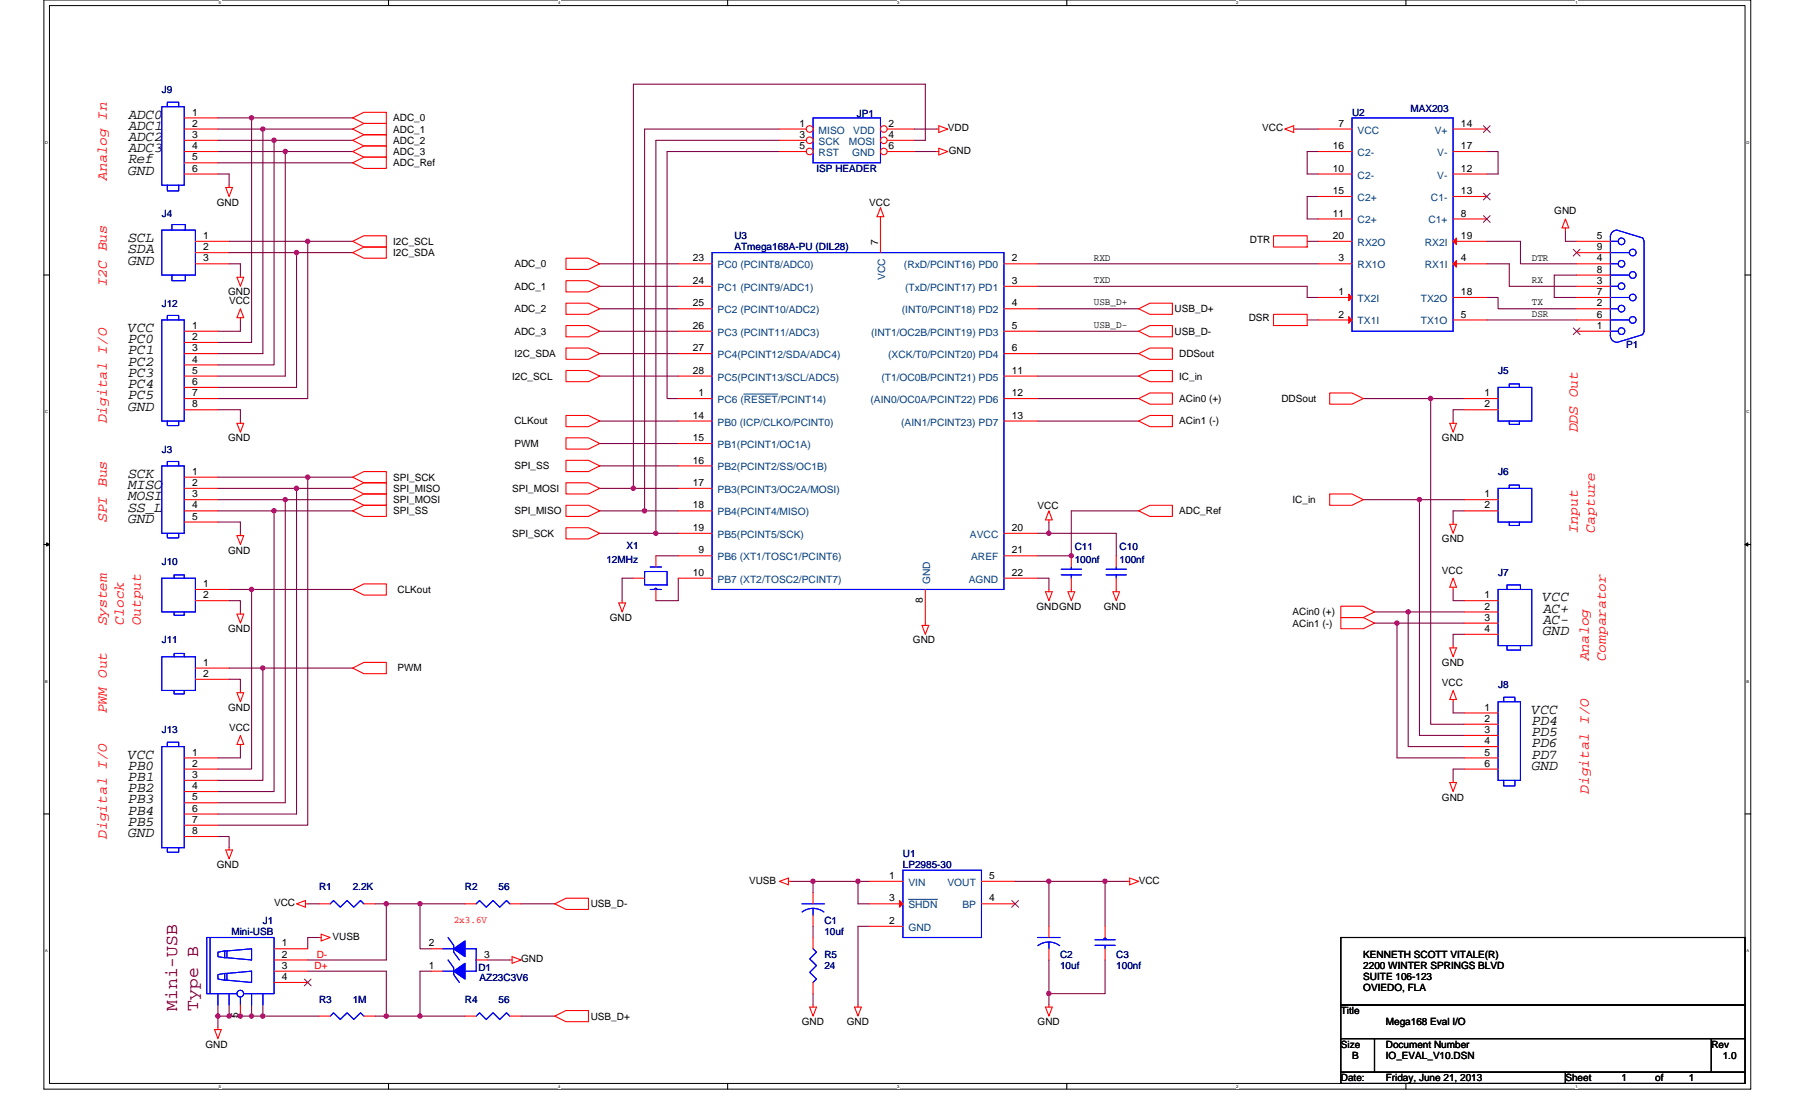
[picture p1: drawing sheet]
<svg xmlns="http://www.w3.org/2000/svg" width="356mm" height="216mm" viewBox="0 0 356 216" stroke-linecap="round" stroke-linejoin="round" font-family="sans-serif">
<path d="M8.6 0h335.9v214.4h-335.9zM9.7 1.1h333.7v212.1h-333.7z" fill="none" stroke="#000" stroke-width=".2"/>
<g fill="#fff">
<path d="M43.1 .1h.4v.9h-.4z"/>
<path d="M43.1 213.3h.4v.9h-.4z"/>
</g>
<path d="M76.5 0v1.1M76.5 213.2v1.1" fill="none" stroke="#000" stroke-width=".21"/>
<g fill="#fff">
<path d="M109.8 .1h.5v.9h-.5z"/>
<path d="M109.8 213.3h.5v.9h-.5z"/>
</g>
<path d="M143.2 0v1.1M143.2 213.2v1.1" fill="none" stroke="#000" stroke-width=".21"/>
<g fill="#fff">
<path d="M176.6 .1h.4v.9h-.4z"/>
<path d="M176.6 213.3h.4v.9h-.4z"/>
</g>
<path d="M209.9 0v1.1M209.9 213.2v1.1" fill="none" stroke="#000" stroke-width=".21"/>
<g fill="#fff">
<path d="M243.3 .1h.4v.9h-.4z"/>
<path d="M243.3 213.3h.4v.9h-.4z"/>
</g>
<path d="M276.7 0v1.1M276.7 213.2v1.1" fill="none" stroke="#000" stroke-width=".21"/>
<g fill="#fff">
<path d="M310 .1h.5v.9h-.5z"/>
<path d="M310 213.3h.5v.9h-.5z"/>
<path d="M8.9 27.6h.6v.9h-.6z"/>
<path d="M343.7 27.6h.6v.9h-.6z"/>
<path d="M8.9 80.6h.6v.9h-.6z"/>
<path d="M343.7 80.6h.6v.9h-.6z"/>
</g>
<path d="M8.6 54.1h1.1M343.4 54.1h1.1" fill="none" stroke="#000" stroke-width=".21"/>
<g fill="#fff">
<path d="M8.9 133.7h.5v.9h-.5z"/>
<path d="M343.7 133.7h.5v.9h-.5z"/>
</g>
<path d="M8.6 107.2h1.1M343.4 107.2h1.1" fill="none" stroke="#000" stroke-width=".21"/>
<path d="M9.2 106.8l.5 .4-.5 .3zM343.4 107.2l.6-.4v.7z" fill="#000" stroke="#000" stroke-width=".2"/>
<g fill="#fff">
<path d="M8.9 186.7h.5v.9h-.5z"/>
<path d="M343.7 186.7h.5v.9h-.5z"/>
</g>
<path d="M8.6 160.2h1.1M343.4 160.2h1.1M263.9 184.5h79.5v13.3h-79.5zM263.9 197.8h79.5v6.6h-79.5zM263.9 204.4h6.6v6.6h-6.6zM263.9 211h44.2v2.2h-44.2zM270.5 204.4h66.3v6.6h-66.3zM308.1 211h35.3v2.2h-35.3zM336.8 204.4h6.6v6.6h-6.6z" fill="none" stroke="#000" stroke-width=".21"/>
<g fill="none" stroke="#800040" stroke-width=".21">
<path d="M42.9 23.2h6.6M42.9 27.6h11M42.9 34.2h2.2v2.2M42.9 32h26.5M42.9 29.8h13.2M42.9 25.4h8.8M49.5 23.2v44.2h-6.6M49.5 23.2h19.9M51.7 25.4v44.2h-8.8M51.7 25.4h17.7M53.9 27.6v44.2h-11M53.9 27.6h15.5"/>
<path d="M56.1 29.8h13.3M56.1 29.8v44.2h-13.2M153.4 25.4h-26.5v75.1M153.4 29.8h-22.1v48.6h2.2M153.4 27.6h-24.3v77.4M179.9 25.4h4.4M179.9 29.8h4.4M179.9 27.6h2.2v-11h-57.4v79.5M255 25.4h4.4M259.4 38.7h-2.2v4.4h2.2M259.4 29.8h-2.2v4.4h2.2M292.6 29.8h2.2v4.4h-2.2"/>
<path d="M45.1 49.7h13.3M45.1 47.5h15.5M45.1 51.9h2.2v2.2M60.6 47.5v30.9h-17.7M60.6 47.5h8.8M69.4 49.7h-11v26.5h-15.5M118 51.9h15.5M118 56.3h15.5M204.2 51.9h55.2M204.2 56.3h53v2.2h2.2M257.2 47.5h2.2M292.6 47.5h6.6v4.4h11.1"/>
<path d="M292.6 58.5h2.2v2.3h15.5M292.6 51.9h4.4v4.4h13.3M308.1 45.3v2.2h2.2M310.3 54.1h-4.4v4.4h4.4M47.3 63v2.2h-4.4M118 69.6h15.5M118 74h15.5M118 60.8h15.5M118 65.2h15.5M204.2 65.2h19.9M204.2 60.8h19.9M204.2 74h19.9"/>
<path d="M204.2 78.4h19.9M204.2 69.6h19.9M257.2 63h2.2M268.3 78.4h13.2M281.5 78.4h6.7M281.5 78.4v64.1h6.7M292.6 63h17.7M42.9 98.3h13.2M42.9 96.1h15.5M42.9 93.9h17.7M42.9 80.6h4.4v2.3M56.1 98.3v59.7h-13.2"/>
<path d="M56.1 98.3h13.3M58.4 96.1v64.1h-15.5M58.4 96.1h11M60.6 93.9v68.5h-17.7M60.6 93.9h8.8M118 87.3h15.5M118 96.1h6.7M118 91.7h15.5M118 82.9h15.5M124.7 96.1h8.8M204.2 82.9h19.9M268.3 98.3h11"/>
<path d="M279.3 98.3v46.4h8.9M279.3 98.3h8.9M288.2 80.6h-2.2v2.3M42.9 100.5h11M42.9 102.7h4.4v2.3M45.1 116h4.4v35.4h-6.6M45.1 118.2h2.2v2.2M49.5 116h19.9M53.9 100.5v55.3h-11M53.9 100.5h15.5M118 100.5h8.9M118 105h11.1"/>
<path d="M124.7 113.8h-2.3v4.4M126.9 100.5h6.6M129.1 109.4h4.4M129.1 105h4.4M133.5 113.8v4.4h-4.4M204.2 113.8h2.2v2.2M204.2 105h2.2M206.4 105h13.3v4.4M206.4 102.7v2.3M224.1 100.5h-13.3v8.9h-6.6M286 116v2.2h2.2M288.2 100.5h-2.2v2.2"/>
<path d="M45.1 131.5h6.6v22.1h-8.8M45.1 133.7h2.2v2.2M51.7 131.5h17.7M270.5 120.4h6.6M270.5 122.6h4.4v26.6h13.3M274.9 122.6h13.3M277.1 120.4h11.1M277.1 120.4v26.5h11.1M286 138.1v2.2h2.2M288.2 124.8h-2.2v2.3M47.3 146.9v2.3h-4.4M288.2 151.4h-2.2v2.2"/>
<path d="M42.9 164.6h2.2v2.2M60.6 177.9h2.2M73.8 177.9h2.2M76 177.9h6.7M76 177.9v11h-15.4M82.7 177.9h8.8M82.7 177.9v8.8h2.2M102.6 177.9h6.6M155.6 173.5h4.4v2.2M160 173.5h8.8M168.8 173.5h2.2M168.8 173.5v4.4h2.2"/>
<path d="M199.8 173.5h6.6M206.4 173.5h11.1M206.4 173.5v8.8M217.5 173.5h4.4M217.5 173.5v8.8M42.9 197.8v2.2M42.9 200h2.2M42.9 200v2.2M45.1 197.8v2.2M45.1 200h4.4M49.5 200h2.2M49.5 197.8v2.2"/>
<path d="M51.7 197.8v2.2M51.7 200h11.1M60.6 191.1h15.4v8.9M62.8 184.5h-2.2v2.2M73.8 200h2.2M76 200h6.7M82.7 200h8.8M84.9 191.1h-2.2v8.9M95.9 188.9h4.4M102.6 200h6.6M160 195.6v2.2M160 182.3v2.2"/>
<path d="M171 182.3h-2.2v15.5M206.4 195.6v2.2M206.4 188.9v6.7M217.5 188.9v6.7h-11.1"/>
</g>
<g fill="#f0f" stroke="#f0f" stroke-width=".21">
<circle cx="206.4" cy="105" r=".43"/>
<circle cx="217.4" cy="173.4" r=".43"/>
<circle cx="206.4" cy="173.4" r=".43"/>
<circle cx="206.4" cy="195.5" r=".43"/>
<circle cx="49.5" cy="200" r=".43"/>
<circle cx="76" cy="177.9" r=".43"/>
<circle cx="168.8" cy="173.4" r=".43"/>
<circle cx="160" cy="173.4" r=".43"/>
<circle cx="82.6" cy="200" r=".43"/>
<circle cx="42.9" cy="200" r=".43"/>
<circle cx="47.3" cy="200" r=".43"/>
<circle cx="82.6" cy="177.9" r=".43"/>
<circle cx="45.1" cy="200" r=".43"/>
<circle cx="51.7" cy="200" r=".43"/>
<circle cx="76" cy="200" r=".43"/>
<circle cx="210.8" cy="109.4" r=".43"/>
<circle cx="274.9" cy="122.6" r=".43"/>
<circle cx="281.5" cy="78.4" r=".43"/>
<circle cx="279.3" cy="98.3" r=".43"/>
<circle cx="277.1" cy="120.4" r=".43"/>
<circle cx="49.5" cy="116" r=".43"/>
<circle cx="51.7" cy="131.5" r=".43"/>
<circle cx="49.5" cy="23.2" r=".43"/>
<circle cx="53.9" cy="27.6" r=".43"/>
<circle cx="56.1" cy="29.8" r=".43"/>
<circle cx="51.7" cy="25.4" r=".43"/>
<circle cx="58.3" cy="49.7" r=".43"/>
<circle cx="60.6" cy="47.5" r=".43"/>
<circle cx="53.9" cy="100.5" r=".43"/>
<circle cx="56.1" cy="98.3" r=".43"/>
<circle cx="58.3" cy="96.1" r=".43"/>
<circle cx="60.5" cy="93.9" r=".43"/>
<circle cx="129" cy="105" r=".43"/>
<circle cx="126.8" cy="100.5" r=".43"/>
<circle cx="124.6" cy="96.1" r=".43"/>
</g>
<g fill="none" stroke="#f00" stroke-width=".21">
<path d="M36.3 23.2h6.6M36.3 25.4h6.6M36.3 27.6h6.6M36.3 29.8h6.6M36.3 32h6.6M36.3 34.2h6.6M44.4 36.9h1.4l-.7 1.8zM45.1 36.4v.5M69.4 23.2l2.2-1.1h4.4v2.2h-4.4zM69.4 25.4l2.2-1.1h4.4v2.2h-4.4zM69.4 27.6l2.2-1.1h4.4v2.2h-4.4zM69.4 29.8l2.2-1.1h4.4v2.2h-4.4z"/>
<path d="M69.4 32l2.2-1.1h4.4v2.2h-4.4zM184.3 25.4h.4M184.3 29.8h.4M184.7 24.7l1.8 .7-1.8 .7zM184.7 29.2l1.8 .6-1.8 .7zM252.8 25.4l1.8-.7v1.4zM254.6 25.4h.4M259.4 25.4h6.7M259.4 38.7h6.7M259.4 34.2h6.7M259.4 29.8h6.7M286 38.7h6.6"/>
<path d="M286 34.2h6.6M286 29.8h6.6M286 25.4h6.6M38.5 47.5h6.6M38.5 49.7h6.6M38.5 51.9h6.6M46.6 54.6h1.4l-.7 1.7zM47.3 54.1v.5M69.4 47.5l2.2-1.1h4.4v2.2h-4.4zM69.4 49.7l2.2-1.1h4.4v2.2h-4.4zM111.4 50.8h4.4l2.2 1.1-2.2 1.1h-4.4zM111.4 55.2h4.4l2.2 1.1-2.2 1.1h-4.4z"/>
<path d="M111.4 59.7h4.4l2.2 1.1-2.2 1.1h-4.4zM133.5 51.9h6.6M133.5 56.3h6.6M173.3 40.9l.6 1.8h-1.3zM173.3 42.7v7M197.6 51.9h6.6M197.6 56.3h6.6M250.6 46.4h6.6v2.2h-6.6zM259.4 58.5h6.7M259.4 51.9h6.7M259.4 47.5h6.7M259.4 43.1h6.7"/>
<path d="M286 58.5h6.6M286 51.9h6.6M286 47.5h6.6M286 43.1h6.6M308.1 44.9v.4M308.1 43.1l.6 1.8h-1.3zM310.3 47.5h6.6M310.3 49.7h6.6M310.3 51.9h6.6M310.3 54.1h6.6M310.3 56.3h6.6M310.3 58.5h6.6"/>
<path d="M36.3 65.2h6.6M36.3 67.4h6.6M36.3 69.6h6.6M36.3 71.8h6.6M36.3 74h6.6M36.3 76.2h6.6M36.3 78.4h6.6M47.3 62.5v.5M47.3 60.8l.7 1.7h-1.4zM111.4 72.9h4.4l2.2 1.1-2.2 1.1h-4.4zM111.4 68.5h4.4l2.2 1.1-2.2 1.1h-4.4zM111.4 64.1h4.4l2.2 1.1-2.2 1.1h-4.4z"/>
<path d="M133.5 78.4h6.6M133.5 60.8h6.6M133.5 65.2h6.6M133.5 69.6h6.6M133.5 74h6.6M197.6 60.8h6.6M197.6 65.2h6.6M197.6 69.6h6.6M197.6 74h6.6M197.6 78.4h6.6M224.1 60.8l2.2-1.1h4.4v2.2h-4.4zM224.1 65.2l2.2-1.1h4.4v2.2h-4.4z"/>
<path d="M224.1 74l2.2-1.1h4.4v2.2h-4.4zM224.1 78.4l2.2-1.1h4.4v2.2h-4.4zM224.1 69.6l2.2-1.1h4.4v2.2h-4.4zM250.6 61.9h6.6v2.2h-6.6zM259.4 63h6.7M261.7 77.3h4.4l2.2 1.1-2.2 1.1h-4.4zM286 63h6.6M310.3 60.8h6.6M310.3 63h6.6M310.3 65.2h6.6M36.3 80.6h6.6M36.3 93.9h6.6"/>
<path d="M36.3 96.1h6.6M36.3 98.3h6.6M46.6 83.3h1.4l-.7 1.8zM47.3 82.9v.4M69.4 93.9l2.2-1.1h4.4v2.2h-4.4zM69.4 98.3l2.2-1.1h4.4v2.2h-4.4zM69.4 96.1l2.2-1.1h4.4v2.2h-4.4zM111.4 95h4.4l2.2 1.1-2.2 1.1h-4.4zM111.4 90.6h4.4l2.2 1.1-2.2 1.1h-4.4zM111.4 99.4h4.4l2.2 1.1-2.2 1.1h-4.4zM111.4 86.2h4.4l2.2 1.1-2.2 1.1h-4.4zM111.4 81.8h4.4l2.2 1.1-2.2 1.1h-4.4z"/>
<path d="M133.5 82.9h6.6M133.5 87.3h6.6M133.5 91.7h6.6M133.5 96.1h6.6M197.6 82.9h6.6M224.1 82.9l2.2-1.1h4.4v2.2h-4.4zM261.7 97.2h4.4l2.2 1.1-2.2 1.1h-4.4zM285.3 83.3h1.3l-.6 1.8zM286 82.9v.4M288.2 98.3h6.6M36.3 100.5h6.6M36.3 102.7h6.6"/>
<path d="M38.5 116h6.6M38.5 118.2h6.6M46.6 105.4h1.4l-.7 1.8zM47.3 105v.4M69.4 100.5l2.2-1.1h4.4v2.2h-4.4zM69.4 116l2.2-1.1h4.4v2.2h-4.4zM111.4 103.9h4.4l2.2 1.1-2.2 1.1h-4.4zM121.8 118.7h1.3l-.7 1.7zM122.4 118.2v.5M124.7 113.8h2.2M129.1 116v2.2M129.1 109.4v2.2"/>
<path d="M133.5 109.4h6.6M133.5 113.8h6.6M133.5 100.5h6.6M133.5 105h6.6M182.1 116v7.1M197.6 105h6.6M197.6 109.4h6.6M197.6 113.8h6.6M205.7 116.5h1.4l-.7 1.7zM206.4 116v.5M206.4 102.3v.4M206.4 100.5l.7 1.8h-1.4z"/>
<path d="M210.2 116.5h1.3l-.7 1.7zM210.8 116v.5M219 116.5h1.3l-.6 1.7zM219.7 113.8v2.7M219.7 109.4v2.2M224.1 100.5l2.2-1.1h4.4v2.2h-4.4zM263.9 119.3h4.4l2.2 1.1-2.2 1.1h-4.4zM285.3 103.2h1.3l-.6 1.8zM286 113.8l.6 1.8h-1.3zM286 115.6v.4M286 102.7v.5M288.2 100.5h6.6"/>
<path d="M288.2 118.2h6.6M38.5 131.5h6.6M38.5 133.7h6.6M46.6 120.9h1.4l-.7 1.7zM46.6 136.3h1.4l-.7 1.8zM47.3 120.4v.5M47.3 135.9v.4M69.4 131.5l2.2-1.1h4.4v2.2h-4.4zM181.4 123.1h1.4l-.7 1.7zM263.9 121.5h4.4l2.2 1.1-2.2 1.1h-4.4zM285.3 127.5h1.3l-.6 1.8zM286 135.9l.6 1.8h-1.3z"/>
<path d="M286 137.7v.4M286 127.1v.4M288.2 120.4h6.6M288.2 122.6h6.6M288.2 124.8h6.6M36.3 149.2h6.6M36.3 151.4h6.6M36.3 153.6h6.6M36.3 155.8h6.6M36.3 158h6.6M47.3 146.5v.4M47.3 144.7l.7 1.8h-1.4z"/>
<path d="M285.3 154h1.3l-.6 1.8zM286 153.6v.4M288.2 140.3h6.6M288.2 142.5h6.6M288.2 144.7h6.6M288.2 146.9h6.6M288.2 149.2h6.6M288.2 151.4h6.6M36.3 160.2h6.6M36.3 162.4h6.6M36.3 164.6h6.6M44.4 167.3h1.4l-.7 1.7z"/>
<path d="M45.1 166.8v.5M58.4 177.9l1.7-.7v1.3zM60.1 177.9h.5M62.8 177.9h2.2M71.6 177.9h2.2M91.5 177.9h2.2M100.3 177.9h2.3M109.2 177.9l2.2-1.1h4.4v2.2h-4.4zM153.4 173.5l1.8-.7v1.3zM155.2 173.5h.4M160 175.7v2.2M171 173.5h6.7"/>
<path d="M171 177.9h6.7M193.1 177.9h6.7M193.1 173.5h6.7M221.9 173.5h.4M222.3 172.8l1.8 .7-1.8 .6zM47.3 197.8v2.2M53.9 186.7h6.7M53.9 188.9h6.7M53.9 191.1h6.7M53.9 193.4h6.7M62.8 200h2.2M62.8 184.5h.4"/>
<path d="M63.2 183.9l1.8 .6-1.8 .7zM71.6 200h2.2M84.9 191.1h2.2M84.9 186.7h2.2M91.5 200h2.2M93.7 188.9h2.2M100.3 200h2.3M100.3 188.9h.5M100.8 188.3l1.8 .6-1.8 .7zM109.2 200l2.2-1.1h4.4v2.2h-4.4zM159.3 198.2h1.4l-.7 1.8zM160 197.8v.4"/>
<path d="M160 184.5v2.2M160 193.4v2.2M160 180.1v2.2M168.2 198.2h1.3l-.7 1.8zM168.8 197.8v.4M171 182.3h6.7M205.7 198.2h1.4l-.7 1.8zM206.4 197.8v.4M206.4 182.3v2.2M206.4 186.7v2.2M217.5 182.3v2.2M217.5 186.7v2.2"/>
<path d="M42.2 202.6h1.3l-.6 1.8zM42.9 202.2v.4"/>
</g>
<g fill="none" stroke="#00f" stroke-width=".21">
<path d="M31.8 21h4.5v15.4h-4.5zM32.9 36.4v1.2h2.3v-1.2M32.9 21v-.9h2.3v.9M160 23.2h13.3v8.8h-13.3zM266.1 23.2h19.9v42h-19.9zM31.8 45.3h6.7v8.8h-6.7zM33.8 45.3v-1.1h2.7v1.1h-.2M34 54.1h-.2v1.1h2.7v-1.1M140.1 49.7h57.5v66.3h-57.5zM316.9 46.6a1.29 1.29 0 0 1 1.3-1.3l5.1 1.5M316.9 49.7h3.8M316.9 54.1h3.8"/>
<path d="M316.9 58.5h3.8M316.9 47.5h1.6M316.9 51.9h1.6M316.9 56.3h1.6M316.9 46.6v19.5M323.2 46.9l.3 .6v17.7l-.3 .6M31.8 63h4.5v19.9h-4.5zM32.9 63v-.9h2.3v.9M316.9 63h3.8M316.9 60.8h1.6M316.9 65.2h1.6M316.9 66v.1a1.31 1.31 0 0 0 1.3 1.3"/>
<path d="M323.3 65.8l-5.1 1.6M31.8 91.7h4.5v13.3h-4.5zM32.9 82.9v.9h2.3v-.9M32.9 91.7v-.9h2.3v.9M294.8 96.1h6.6v6.6h-6.6zM297 96.1v-.6h2v.6M31.8 113.8h6.7v6.6h-6.7zM32.9 105v.9h2.3v-.9M34.3 113.8v-.7h2v.7M126.9 112.5h4.4v2.6h-4.4zM128 116h2.2M128 111.6h2.2"/>
<path d="M128.8 116l.3-.2 .2 .2M217.7 113.1h4M217.7 112h4M219.7 111.6v.4M219.7 113.1v.7M294.8 116h6.6v11.1h-6.6zM296.6 116v-.9h2.6v.9M297 102.7v.7h2v-.7M31.8 129.3h6.7v6.6h-6.7zM34.3 129.3v-.7h2v.7M34.3 120.4v.7h2v-.7M34.3 135.9v.7h2v-.7"/>
<path d="M294.8 138.1h4.4v15.5h-4.4zM295.9 138.1v-.9h2.2v.9M296.6 127.1v.9h2.6v-.9M31.8 146.9h4.5v19.9h-4.5zM32.9 146.9v-.8h2.3v.8M295.9 153.6v1.1h2.2v-1.1M32.9 166.8v.9h2.3v-.9M65 177.9l.6-.7 1.4 1.3 1.3-1.3 1.3 1.3 1.4-1.3 .6 .7M93.7 177.9l.7-.7 1.3 1.3 1.3-1.3 1.3 1.3 1.4-1.3 .6 .7M157.8 177.9h4.4M157.8 179.5a3.6 3.6 0 0 1 4.3 0M160 178.8v1.3"/>
<path d="M177.7 171.3h15.4v13.2h-15.4zM41.3 184.5v11.1M42.9 195.6v2.2M44.2 191.6l-1.3 .2v.9l1.3 .2M44.2 187.2l-1.3 .2v.9l1.3 .2M44.7 187.2l4.8-.5v2.2l-4.8-.4zM44.7 191.6l4.8-.5v2.3l-4.8-.5zM44.7 187.2h-.5v1.3h.5M44.7 191.6h-.5v1.3h.5M45.1 195.6v2.2M46.6 195.6h-5.9v-11.1h13.2v11.1h-5.9M47.3 196.2v1.6"/>
<path d="M49.5 195.6v2.2M51.7 195.6v2.2M65 200l.6-.7 1.4 1.3 1.3-1.3 1.3 1.3 1.4-1.3 .6 .7M87.1 191.1h2.2M87.1 186.7h2.2M88.2 188.9l1.1 1.6v1.3l1.1 1.6M88.2 184.5l1.1 1.6v1.3l1.1 1.5M91.5 186.7h2.2v4.4h-2.2M93.7 200l.7-.7 1.3 1.3 1.3-1.3 1.3 1.3 1.4-1.3 .6 .7M160 186.7l.7 .7-1.4 1.3 1.4 1.3-1.4 1.4 1.4 1.3-.7 .7M204.2 184.5h4.4M204.2 186.1a3.6 3.6 0 0 1 4.3 0"/>
<path d="M206.4 185.4v1.3M215.5 186.1h4M215.5 185h4M217.2 185v-.3h.5v.3M217.5 184.5v.5M217.5 186.1v.6"/>
<circle cx="319.1" cy="51.9" r=".65"/>
<circle cx="319.1" cy="47.5" r=".65"/>
<circle cx="319.1" cy="56.3" r=".65"/>
<circle cx="321.3" cy="54.1" r=".66"/>
<circle cx="321.3" cy="58.5" r=".66"/>
<circle cx="321.3" cy="49.7" r=".66"/>
<circle cx="319.1" cy="60.7" r=".65"/>
<circle cx="319.1" cy="65.2" r=".65"/>
<circle cx="321.3" cy="63" r=".66"/>
<circle cx="47.3" cy="195.6" r=".66"/>
</g>
<g fill="none" stroke="#804000" stroke-width=".2">
<path d="M291.9 38l1.4 1.3M291.9 24.7l1.4 1.4M293.2 38l-1.3 1.3M293.2 24.7l-1.3 1.4M291.9 42.4l1.4 1.4M293.2 42.4l-1.3 1.4M309.6 49.1l1.3 1.3M310.9 49.1l-1.3 1.3M309.6 64.5l1.3 1.4M310.9 64.5l-1.3 1.4M199.1 177.2l1.3 1.4M200.4 177.2l-1.3 1.4"/>
<path d="M59.9 192.7l1.3 1.3M61.2 192.7l-1.3 1.3"/>
</g>
<g fill="#f00" stroke="#f00" stroke-width=".21">
<path d="M265.4 62.3l.7 .7-.7 .6z"/>
<path d="M265.4 57.9l.7 .6-.7 .7z"/>
<path d="M286 51.9l.6-.6v1.3z"/>
<path d="M286 47.5l.6-.7v1.4z"/>
<path d="M177 177.2l.7 .7-.7 .6z"/>
</g>
<path d="M146.4 77.6h6.7M178.8 177h5.7" fill="none" stroke="#004080" stroke-width=".2"/>
<g fill="#00f" stroke="#00f" stroke-width=".21">
<path d="M89.3 191.1l2.2-1.5v3.1z" fill-rule="evenodd"/>
<path d="M89.3 186.7l2.2-1.5v3.1z" fill-rule="evenodd"/>
<path d="M89.3 191.1l2.2-1.5v3.1z" fill-rule="evenodd"/>
<path d="M89.3 186.7l2.2-1.5v3.1z" fill-rule="evenodd"/>
</g>
<circle cx="159.3" cy="25.4" r=".65" fill="#fff" stroke="#f00" stroke-width=".21"/>
<path d="M153.4 25.4h5.3" fill="none" stroke="#f00" stroke-width=".21"/>
<circle cx="173.9" cy="25.4" r=".65" fill="#fff" stroke="#f00" stroke-width=".21"/>
<path d="M174.6 25.4h5.3" fill="none" stroke="#f00" stroke-width=".21"/>
<circle cx="159.3" cy="27.6" r=".65" fill="#fff" stroke="#f00" stroke-width=".21"/>
<path d="M153.4 27.6h5.3" fill="none" stroke="#f00" stroke-width=".21"/>
<circle cx="173.9" cy="27.6" r=".65" fill="#fff" stroke="#f00" stroke-width=".21"/>
<path d="M174.6 27.6h5.3" fill="none" stroke="#f00" stroke-width=".21"/>
<circle cx="159.3" cy="29.8" r=".65" fill="#fff" stroke="#f00" stroke-width=".21"/>
<path d="M153.4 29.8h5.3" fill="none" stroke="#f00" stroke-width=".21"/>
<circle cx="173.9" cy="29.8" r=".65" fill="#fff" stroke="#f00" stroke-width=".21"/>
<path d="M174.6 29.8h5.3M288.2 78.4h6.6M288.2 80.6h6.6M210.8 109.4v2.2M210.8 113.8v2.2" fill="none" stroke="#f00" stroke-width=".21"/>
<path d="M294.8 76.2h6.6v6.7h-6.6zM297 76.2v-.6h2v.6M297 82.9v.6h2v-.6M208.8 113.1h4M208.8 112h4M210.8 111.6v.4M210.8 113.1v.7" fill="none" stroke="#00f" stroke-width=".21"/>
<g fill="#f0f" stroke="#f0f" stroke-width=".21">
<circle cx="206.4" cy="105" r=".43"/>
<circle cx="217.4" cy="173.4" r=".43"/>
<circle cx="206.4" cy="173.4" r=".43"/>
<circle cx="206.4" cy="195.5" r=".43"/>
<circle cx="49.5" cy="200" r=".43"/>
<circle cx="76" cy="177.9" r=".43"/>
<circle cx="168.8" cy="173.4" r=".43"/>
<circle cx="160" cy="173.4" r=".43"/>
<circle cx="82.6" cy="200" r=".43"/>
<circle cx="42.9" cy="200" r=".43"/>
<circle cx="47.3" cy="200" r=".43"/>
<circle cx="82.6" cy="177.9" r=".43"/>
<circle cx="45.1" cy="200" r=".43"/>
<circle cx="51.7" cy="200" r=".43"/>
<circle cx="76" cy="200" r=".43"/>
<circle cx="210.8" cy="109.4" r=".43"/>
<circle cx="274.9" cy="122.6" r=".43"/>
<circle cx="281.5" cy="78.4" r=".43"/>
<circle cx="279.3" cy="98.3" r=".43"/>
<circle cx="277.1" cy="120.4" r=".43"/>
<circle cx="49.5" cy="116" r=".43"/>
<circle cx="51.7" cy="131.5" r=".43"/>
<circle cx="49.5" cy="23.2" r=".43"/>
<circle cx="53.9" cy="27.6" r=".43"/>
<circle cx="56.1" cy="29.8" r=".43"/>
<circle cx="51.7" cy="25.4" r=".43"/>
<circle cx="58.3" cy="49.7" r=".43"/>
<circle cx="60.6" cy="47.5" r=".43"/>
<circle cx="53.9" cy="100.5" r=".43"/>
<circle cx="56.1" cy="98.3" r=".43"/>
<circle cx="58.3" cy="96.1" r=".43"/>
<circle cx="60.5" cy="93.9" r=".43"/>
<circle cx="129" cy="105" r=".43"/>
<circle cx="126.8" cy="100.5" r=".43"/>
<circle cx="124.6" cy="96.1" r=".43"/>
</g>
<g font-size="3.5" fill="#800000">
<text x="34.8" y="198.9" transform="rotate(-90 34.8 198.9)">Mini-USB</text>
<text x="39" y="198.9" transform="rotate(-90 39 198.9)">Type B</text>
</g>
<g font-size="2.9">
<text x="25.2" y="23.3">ADC0</text>
<text x="25.2" y="25.5">ADC1</text>
<text x="25.2" y="27.8">ADC2</text>
<text x="25.2" y="30">ADC3</text>
<text x="25.2" y="32.2">Ref</text>
<text x="25.2" y="34.4">GND</text>
<text x="25.2" y="47.6">SCL</text>
<text x="25.2" y="49.8">SDA</text>
<text x="25.2" y="52.1">GND</text>
<text x="25.2" y="65.3">VCC</text>
<text x="25.2" y="67.5">PC0</text>
<text x="25.2" y="69.7">PC1</text>
<text x="25.2" y="71.9">PC2</text>
<text x="25.2" y="74.2">PC3</text>
<text x="25.2" y="76.4">PC4</text>
<text x="25.2" y="78.6">PC5</text>
<text x="25.2" y="80.8">GND</text>
<text x="25.2" y="94">SCK</text>
<text x="25.2" y="96.3">MISO</text>
<text x="25.2" y="98.5">MOSI</text>
<text x="25.2" y="100.7">SS_L</text>
<text x="25.2" y="102.9">GND</text>
<text x="303.6" y="118.4">VCC</text>
<text x="303.6" y="125">GND</text>
<text x="303.6" y="122.8">AC-</text>
<text x="303.6" y="120.6">AC+</text>
<text x="301.4" y="142.7">PD4</text>
<text x="301.4" y="140.5">VCC</text>
<text x="25.2" y="149.3">VCC</text>
<text x="301.4" y="149.3">PD7</text>
<text x="301.4" y="147.1">PD6</text>
<text x="301.4" y="144.9">PD5</text>
<text x="25.2" y="151.5">PB0</text>
<text x="25.2" y="153.7">PB1</text>
<text x="25.2" y="155.9">PB2</text>
<text x="301.4" y="151.5">GND</text>
<text x="25.2" y="158.1">PB3</text>
<text x="25.2" y="160.3">PB4</text>
<text x="25.2" y="162.6">PB5</text>
<text x="25.2" y="164.8">GND</text>
</g>
<g font-size="2.9" fill="#f00">
<text x="21" y="35.6" transform="rotate(-90 21 35.6)">Analog In</text>
<text x="21" y="56.3" transform="rotate(-90 21 56.3)">I2C Bus</text>
<text x="21" y="83.3" transform="rotate(-90 21 83.3)">Digital I/O</text>
<text x="310.5" y="85.1" transform="rotate(-90 310.5 85.1)">DDS Out</text>
<text x="21" y="102.7" transform="rotate(-90 21 102.7)">SPI Bus</text>
<text x="310.5" y="105" transform="rotate(-90 310.5 105)">Input</text>
<text x="313.8" y="105" transform="rotate(-90 313.8 105)">Capture</text>
<text x="21" y="123.1" transform="rotate(-90 21 123.1)">System</text>
<text x="24.4" y="123.1" transform="rotate(-90 24.4 123.1)">Clock</text>
<text x="27.7" y="123.1" transform="rotate(-90 27.7 123.1)">Output</text>
<text x="312.7" y="130.2" transform="rotate(-90 312.7 130.2)">Analog</text>
<text x="316" y="130.2" transform="rotate(-90 316 130.2)">Comparator</text>
<text x="21" y="140.3" transform="rotate(-90 21 140.3)">PWM Out</text>
<text x="312.7" y="156.2" transform="rotate(-90 312.7 156.2)">Digital I/O</text>
<text x="21" y="165.1" transform="rotate(-90 21 165.1)">Digital I/O</text>
</g>
<g font-size="2" fill="#000080">
<text x="31.8" y="18.4">J9</text>
<text x="168.6" y="23">JP1</text>
<text x="266.1" y="22.8">U2</text>
<text x="277.6" y="22.1">MAX203</text>
<text x="160.7" y="33.8">ISP HEADER</text>
<text x="31.8" y="42.7">J4</text>
<text x="144.5" y="47.1">U3</text>
<text x="144.5" y="49.3">ATmega168A-PU (DIL28)</text>
<text x="31.8" y="60.3">J12</text>
<text x="320" y="68.5">P1</text>
<text x="294.8" y="73.6">J5</text>
<text x="31.8" y="89.1">J3</text>
<text x="294.8" y="93.5">J6</text>
<text x="31.8" y="111.2">J10</text>
<text x="119.3" y="110.7">12MHz</text>
<text x="123.3" y="108.1">X1</text>
<text x="211.5" y="108.3">C11</text>
<text x="211.5" y="110.7">100nf</text>
<text x="220.3" y="108.3">C10</text>
<text x="220.3" y="110.7">100nf</text>
<text x="294.8" y="113.4">J7</text>
<text x="31.8" y="126.6">J11</text>
<text x="294.8" y="135.5">J8</text>
<text x="31.8" y="144.3">J13</text>
<text x="177.7" y="170.8">LP2985-30</text>
<text x="177.7" y="168.6">U1</text>
<text x="62.8" y="175.2">R1</text>
<text x="69.4" y="175.2">2.2K</text>
<text x="91.5" y="175.2">R2</text>
<text x="98.1" y="175.2">56</text>
<text x="45.5" y="184.1">Mini-USB</text>
<text x="51.7" y="181.9">J1</text>
<text x="162.2" y="181.9">C1</text>
<text x="162.2" y="184.1">10uf</text>
<text x="94.1" y="191.2">D1</text>
<text x="162.2" y="188.5">R5</text>
<text x="162.2" y="190.7">24</text>
<text x="208.6" y="188.5">C2</text>
<text x="208.6" y="190.7">10uf</text>
<text x="219.7" y="188.5">C3</text>
<text x="219.7" y="190.7">100nf</text>
<text x="62.8" y="197.3">R3</text>
<text x="69.4" y="197.3">1M</text>
<text x="91.5" y="197.3">R4</text>
<text x="94.4" y="193.1">AZ23C3V6</text>
<text x="98.1" y="197.3">56</text>
</g>
<g font-size="2">
<text x="37.8" y="22.7">1</text>
<text x="77.4" y="23.9">ADC_0</text>
<text x="37.8" y="24.9">2</text>
<text x="37.8" y="27.2">3</text>
<text x="37.8" y="29.4">4</text>
<text x="77.4" y="26.1">ADC_1</text>
<text x="77.4" y="28.3">ADC_2</text>
<text x="157.3" y="24.9">1</text>
<text x="157.3" y="27.2">3</text>
<text x="157.3" y="29.4">5</text>
<text x="174.8" y="27.2">4</text>
<text x="174.8" y="29.4">6</text>
<text x="174.8" y="24.9">2</text>
<text x="186.5" y="25.9">VDD</text>
<text x="248.4" y="25.9">VCC</text>
<text x="262.3" y="29.4">16</text>
<text x="263.4" y="24.9">7</text>
<text x="287.5" y="24.9">14</text>
<text x="287.5" y="29.4">17</text>
<text x="37.8" y="31.6">5</text>
<text x="37.8" y="33.8">6</text>
<text x="77.4" y="30.5">ADC_3</text>
<text x="77.4" y="32.7">ADC_Ref</text>
<text x="186.7" y="30.3">GND</text>
<text x="262.3" y="33.8">10</text>
<text x="287.5" y="33.8">12</text>
<text x="42.7" y="40.4">GND</text>
<text x="171" y="40.4">VCC</text>
<text x="262.3" y="38.2">15</text>
<text x="287.5" y="38.2">13</text>
<text x="40" y="47">1</text>
<text x="246" y="47.7">DTR</text>
<text x="262.3" y="47">20</text>
<text x="262.3" y="42.6">11</text>
<text x="287.5" y="47">19</text>
<text x="287.5" y="42.6">8</text>
<text x="305.9" y="42.2">GND</text>
<text x="314.2" y="47">5</text>
<text x="40" y="49.3">2</text>
<text x="40" y="51.5">3</text>
<text x="77.4" y="48.2">I2C_SCL</text>
<text x="77.4" y="50.4">I2C_SDA</text>
<text x="101.2" y="52.6">ADC_0</text>
<text x="136.3" y="51.5">23</text>
<text x="172.8" y="48.2" transform="rotate(-90 172.8 48.2)">7</text>
<text x="199.1" y="51.5">2</text>
<text x="215.2" y="51.3">RXD</text>
<text x="263.4" y="51.5">3</text>
<text x="287.5" y="51.5">4</text>
<text x="301.4" y="51.3">DTR</text>
<text x="314.2" y="49.3">9</text>
<text x="314.2" y="51.5">4</text>
<text x="314.2" y="53.7">8</text>
<text x="44.9" y="58.1">GND</text>
<text x="45.1" y="59.9">VCC</text>
<text x="101.2" y="57">ADC_1</text>
<text x="136.3" y="55.9">24</text>
<text x="199.1" y="55.9">3</text>
<text x="215.2" y="55.7">TXD</text>
<text x="263.4" y="58.1">1</text>
<text x="287.5" y="58.1">18</text>
<text x="301.4" y="55.7">RX</text>
<text x="314.2" y="55.9">3</text>
<text x="314.2" y="58.1">7</text>
<text x="37.8" y="64.7">1</text>
<text x="101.2" y="61.4">ADC_2</text>
<text x="101.2" y="65.8">ADC_3</text>
<text x="136.3" y="60.3">25</text>
<text x="136.3" y="64.7">26</text>
<text x="199.1" y="64.7">5</text>
<text x="199.1" y="60.3">4</text>
<text x="215.2" y="64.5">USB_D-</text>
<text x="215.2" y="60.1">USB_D+</text>
<text x="231.2" y="61.4">USB_D+</text>
<text x="231.2" y="65.8">USB_D-</text>
<text x="245.7" y="63.2">DSR</text>
<text x="263.4" y="62.5">2</text>
<text x="287.5" y="62.5">5</text>
<text x="301.4" y="62.3">DSR</text>
<text x="301.4" y="60.1">TX</text>
<text x="314.2" y="60.3">2</text>
<text x="314.2" y="62.5">6</text>
<text x="314.2" y="64.7">1</text>
<text x="37.8" y="66.9">2</text>
<text x="37.8" y="69.1">3</text>
<text x="37.8" y="71.4">4</text>
<text x="101.2" y="70.3">I2C_SDA</text>
<text x="136.3" y="69.1">27</text>
<text x="199.1" y="69.1">6</text>
<text x="232.1" y="70.3">DDSout</text>
<text x="37.8" y="73.6">5</text>
<text x="37.8" y="75.8">6</text>
<text x="37.8" y="78">7</text>
<text x="100.8" y="74.7">I2C_SCL</text>
<text x="136.3" y="73.6">28</text>
<text x="137.5" y="78">1</text>
<text x="199.1" y="78">12</text>
<text x="199.1" y="73.6">11</text>
<text x="232.1" y="74.7">IC_in</text>
<text x="292.1" y="78">1</text>
<text x="37.8" y="80.2">8</text>
<text x="101.2" y="83.5">CLKout</text>
<text x="136.3" y="82.4">14</text>
<text x="199.1" y="82.4">13</text>
<text x="232.1" y="79.1">ACin0 (+)</text>
<text x="232.1" y="83.5">ACin1 (-)</text>
<text x="252.2" y="79.1">DDSout</text>
<text x="292.1" y="80.2">2</text>
<text x="44.9" y="86.8">GND</text>
<text x="101.2" y="87.9">PWM</text>
<text x="136.3" y="86.8">15</text>
<text x="283.8" y="86.8">GND</text>
<text x="37.8" y="93.5">1</text>
<text x="37.8" y="95.7">2</text>
<text x="77.4" y="94.6">SPI_SCK</text>
<text x="101.2" y="92.4">SPI_SS</text>
<text x="136.3" y="91.2">16</text>
<text x="136.3" y="95.7">17</text>
<text x="37.8" y="97.9">3</text>
<text x="37.8" y="100.1">4</text>
<text x="77.4" y="101.2">SPI_SS</text>
<text x="77.4" y="99">SPI_MOSI</text>
<text x="77.4" y="96.8">SPI_MISO</text>
<text x="100.8" y="96.8">SPI_MOSI</text>
<text x="101.2" y="101.2">SPI_MISO</text>
<text x="136.3" y="100.1">18</text>
<text x="204.2" y="100.1">VCC</text>
<text x="232.1" y="101.2">ADC_Ref</text>
<text x="254.4" y="99">IC_in</text>
<text x="292.1" y="97.9">1</text>
<text x="292.1" y="100.1">2</text>
<text x="37.8" y="102.3">5</text>
<text x="100.8" y="105.6">SPI_SCK</text>
<text x="136.3" y="104.5">19</text>
<text x="199.1" y="104.5">20</text>
<text x="283.8" y="106.7">GND</text>
<text x="44.9" y="108.9">GND</text>
<text x="136.3" y="113.3">10</text>
<text x="137.5" y="108.9">9</text>
<text x="199.1" y="113.3">22</text>
<text x="199.1" y="108.9">21</text>
<text x="283.8" y="112.9">VCC</text>
<text x="40" y="115.5">1</text>
<text x="40" y="117.8">2</text>
<text x="78.2" y="116.7">CLKout</text>
<text x="181.6" y="118.7" transform="rotate(-90 181.6 118.7)">8</text>
<text x="204" y="120">GNDGND</text>
<text x="217.2" y="120">GND</text>
<text x="292.1" y="117.8">1</text>
<text x="292.1" y="120">2</text>
<text x="44.9" y="124.4">GND</text>
<text x="120" y="122.2">GND</text>
<text x="254.4" y="123.3">ACin1 (-)</text>
<text x="254.4" y="121.1">ACin0 (+)</text>
<text x="292.1" y="122.2">3</text>
<text x="292.1" y="124.4">4</text>
<text x="40" y="131">1</text>
<text x="179.7" y="126.6">GND</text>
<text x="283.8" y="131">GND</text>
<text x="40" y="133.2">2</text>
<text x="78.2" y="132.1">PWM</text>
<text x="283.8" y="135">VCC</text>
<text x="44.9" y="139.9">GND</text>
<text x="45.1" y="143.9">VCC</text>
<text x="292.1" y="139.8">1</text>
<text x="292.1" y="142.1">2</text>
<text x="37.8" y="148.7">1</text>
<text x="292.1" y="144.3">3</text>
<text x="292.1" y="146.5">4</text>
<text x="292.1" y="148.7">5</text>
<text x="37.8" y="150.9">2</text>
<text x="37.8" y="153.1">3</text>
<text x="37.8" y="155.3">4</text>
<text x="292.1" y="150.9">6</text>
<text x="37.8" y="157.5">5</text>
<text x="37.8" y="159.7">6</text>
<text x="37.8" y="161.9">7</text>
<text x="283.8" y="157.6">GND</text>
<text x="37.8" y="164.2">8</text>
<text x="42.7" y="170.8">GND</text>
<text x="147.4" y="173.9">VUSB</text>
<text x="175" y="173">1</text>
<text x="194.7" y="173">5</text>
<text x="224.1" y="173.9">VCC</text>
<text x="53.9" y="178.3">VCC</text>
<text x="116.2" y="178.6">USB_D-</text>
<text x="175" y="177.4">3</text>
<text x="194.7" y="177.4">4</text>
<text x="65.4" y="185">VUSB</text>
<text x="175" y="181.8">2</text>
<text x="55.5" y="186.3">1</text>
<text x="55.5" y="188.5">2</text>
<text x="55.5" y="190.7">3</text>
<text x="84.4" y="190.7">1</text>
<text x="84.4" y="186.3">2</text>
<text x="95.2" y="188.5">3</text>
<text x="102.6" y="189.4">GND</text>
<text x="268.3" y="188.5">KENNETH SCOTT VITALE(R)</text>
<text x="268.3" y="190.7">2200 WINTER SPRINGS BLVD</text>
<text x="55.5" y="192.9">4</text>
<text x="268.3" y="192.9">SUITE 106-123</text>
<text x="268.3" y="195.1">OVIEDO, FLA</text>
<text x="46.8" y="200.4" transform="rotate(-90 46.8 200.4)">5</text>
<text x="116.2" y="200.7">USB_D+</text>
<text x="157.8" y="201.8">GND</text>
<text x="166.6" y="201.8">GND</text>
<text x="204.2" y="201.8">GND</text>
<text x="263.9" y="199.6">Title</text>
<text x="272.7" y="201.8">Mega168 Eval I/O</text>
<text x="40.4" y="206.2">GND</text>
<text x="263.9" y="206.2">Size</text>
<text x="266.1" y="208.4">B</text>
<text x="272.7" y="206.2">Document Number</text>
<text x="272.7" y="208.4">IO_EVAL_V10.DSN</text>
<text x="336.8" y="206.2">Rev</text>
<text x="339" y="208.4">1.0</text>
<text x="263.9" y="212.8">Date:</text>
<text x="272.7" y="212.8">Friday, June 21, 2013</text>
<text x="308.1" y="212.8">Sheet</text>
<text x="319.1" y="212.8">1</text>
<text x="325.7" y="212.8">of</text>
<text x="332.4" y="212.8">1</text>
</g>
<g font-size="2" fill="#004080">
<text x="161.1" y="26.3">MISO</text>
<text x="161.1" y="28.5">SCK</text>
<text x="167" y="28.5">MOSI</text>
<text x="167.9" y="26.3">VDD</text>
<text x="267.2" y="26.3">VCC</text>
<text x="282.3" y="26.3">V+</text>
<text x="161.1" y="30.7">RST</text>
<text x="167.7" y="30.7">GND</text>
<text x="267.2" y="35.1">C2-</text>
<text x="267.2" y="30.7">C2-</text>
<text x="282.9" y="35.1">V-</text>
<text x="282.9" y="30.7">V-</text>
<text x="267.2" y="39.6">C2+</text>
<text x="281.6" y="39.6">C1-</text>
<text x="267.2" y="44">C2+</text>
<text x="281.1" y="44">C1+</text>
<text x="141.2" y="52.8">PC0 (PCINT8/ADC0)</text>
<text x="177.9" y="52.8">(RxD/PCINT16) PD0</text>
<text x="267.2" y="52.8">RX1O</text>
<text x="267.2" y="48.4">RX2O</text>
<text x="280.4" y="52.8">RX1I</text>
<text x="280.4" y="48.4">RX2I</text>
<text x="141.2" y="57.2">PC1 (PCINT9/ADC1)</text>
<text x="174.2" y="55.1" transform="rotate(-90 174.2 55.1)">VCC</text>
<text x="178.1" y="57.2">(TxD/PCINT17) PD1</text>
<text x="267.2" y="59.4">TX2I</text>
<text x="279.6" y="59.4">TX2O</text>
<text x="141.2" y="61.7">PC2 (PCINT10/ADC2)</text>
<text x="177.5" y="61.7">(INT0/PCINT18) PD2</text>
<text x="267.2" y="63.9">TX1I</text>
<text x="279.6" y="63.9">TX1O</text>
<text x="141.2" y="66.1">PC3 (PCINT11/ADC3)</text>
<text x="141.2" y="70.5">PC4(PCINT12/SDA/ADC4)</text>
<text x="171.4" y="66.1">(INT1/OC2B/PCINT19) PD3</text>
<text x="174.8" y="70.5">(XCK/T0/PCINT20) PD4</text>
<text x="141.2" y="74.9">PC5(PCINT13/SCL/ADC5)</text>
<text x="173.4" y="74.9">(T1/OC0B/PCINT21) PD5</text>
<text x="141.2" y="79.3">PC6 (RESET/PCINT14)</text>
<text x="141.2" y="83.8">PB0 (ICP/CLKO/PCINT0)</text>
<text x="171.3" y="79.3">(AIN0/OC0A/PCINT22) PD6</text>
<text x="177.4" y="83.8">(AIN1/PCINT23) PD7</text>
<text x="141.2" y="88.2">PB1(PCINT1/OC1A)</text>
<text x="141.2" y="92.6">PB2(PCINT2/SS/OC1B)</text>
<text x="141.2" y="97">PB3(PCINT3/OC2A/MOSI)</text>
<text x="141.2" y="101.4">PB4(PCINT4/MISO)</text>
<text x="141.2" y="105.9">PB5(PCINT5/SCK)</text>
<text x="190.9" y="105.9">AVCC</text>
<text x="141.2" y="110.3">PB6 (XT1/TOSC1/PCINT6)</text>
<text x="191.1" y="110.3">AREF</text>
<text x="141.2" y="114.7">PB7 (XT2/TOSC2/PCINT7)</text>
<text x="183" y="114.9" transform="rotate(-90 183 114.9)">GND</text>
<text x="190.6" y="114.7">AGND</text>
<text x="178.8" y="174.3">VIN</text>
<text x="178.8" y="178.8">SHDN</text>
<text x="186.5" y="174.3">VOUT</text>
<text x="189.4" y="178.8">BP</text>
<text x="178.8" y="183.2">GND</text>
</g>
<g font-size="2" fill="#f00">
<text x="89.3" y="181.7">2x3.6V</text>
<text x="61.9" y="190.7">D+</text>
<text x="62.3" y="188.5">D-</text>
</g>
<g font-size=".8">
<text x="43.1" y=".8">5</text>
<text x="109.8" y=".8">4</text>
<text x="176.6" y=".8">3</text>
<text x="243.3" y=".8">2</text>
<text x="310" y=".8">1</text>
<text x="8.9" y="28.3">D</text>
<text x="343.7" y="28.3">D</text>
<text x="8.9" y="81.3">C</text>
<text x="343.7" y="81.3">C</text>
<text x="8.9" y="134.4">B</text>
<text x="343.7" y="134.4">B</text>
<text x="8.9" y="187.4">A</text>
<text x="343.7" y="187.4">A</text>
<text x="43.1" y="214.1">5</text>
<text x="109.8" y="214.1">4</text>
<text x="176.6" y="214.1">3</text>
<text x="243.3" y="214.1">2</text>
<text x="310" y="214.1">1</text>
</g>
</svg>
